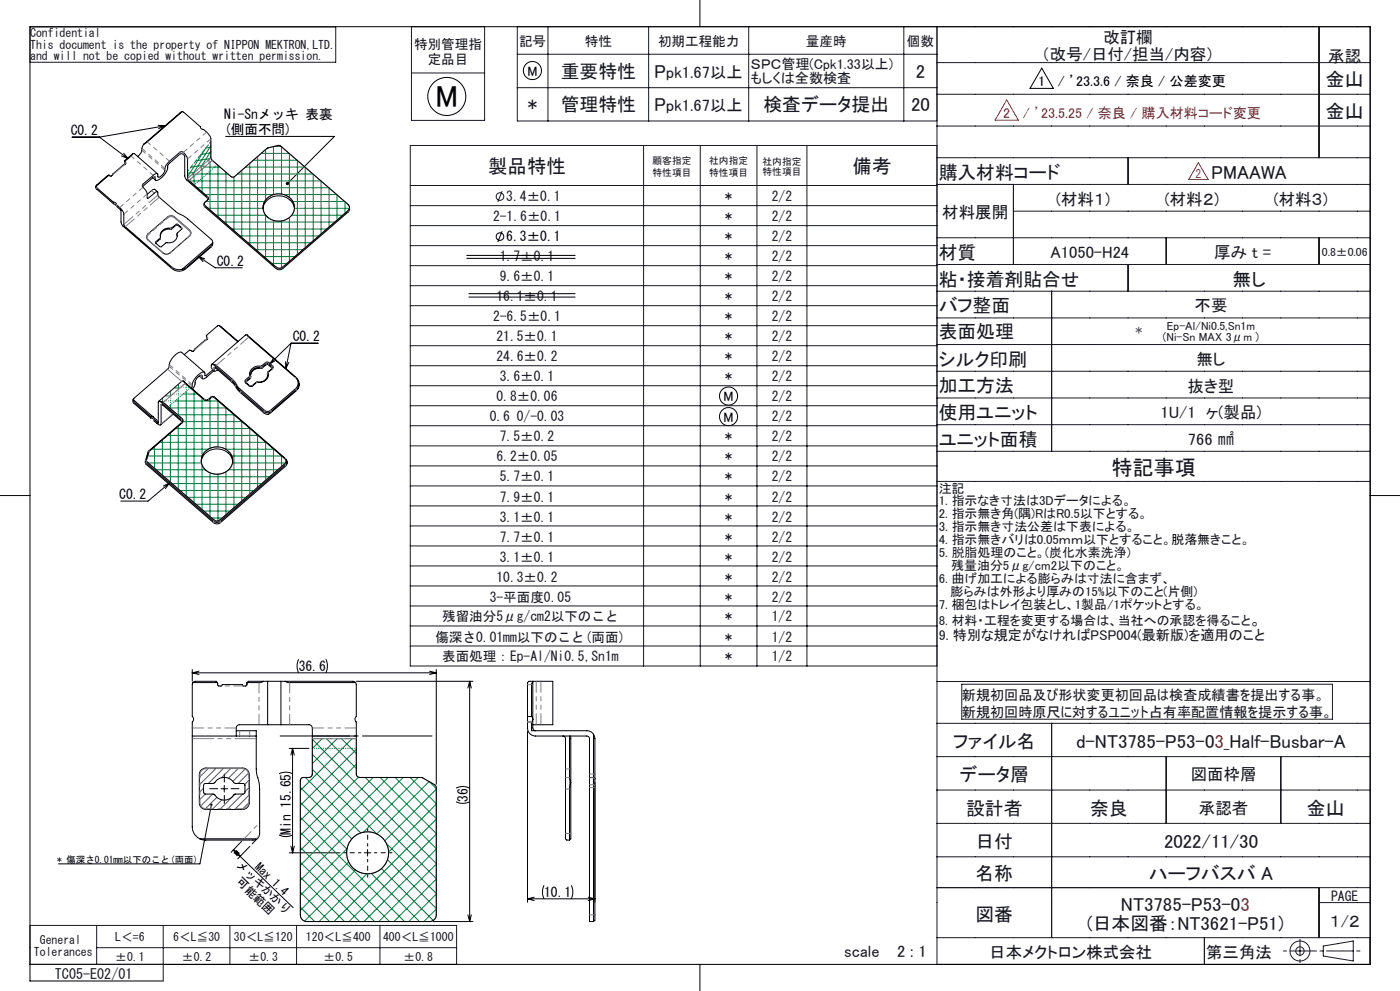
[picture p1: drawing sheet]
<svg xmlns="http://www.w3.org/2000/svg" width="420mm" height="297mm" viewBox="0 0 420 297" stroke-linecap="round" stroke-linejoin="round" font-family="sans-serif">
<g fill="none" stroke="#191924" stroke-width=".3">
<path d="M9 8.1h91.7v10.6h-91.7zM123.4 8h22v28.1h-22zM155.2 16.3h125.9M164.4 8v28.3M194.6 8v28.3M224.6 8v28.3M271.1 8v28.3M281.1 8v281h130v-281h-255.9v28.3h125.9M281.1 18.8h130M395.7 8v39.3M123.4 21.9h22M155.2 26.3h125.9"/>
<path d="M281.1 28.3h130M281.1 37.8h130M123.1 55.6h158M150.6 57.3l-1.3 3.2M193.1 43.6v156M210.1 43.6v156M227.1 43.6v156M242.1 43.6v156M281.1 47.3h130M281.1 55.3h130M281.1 43.6h-158v156h158M304 55.3v24"/>
<path d="M338.4 47.3v8M123.1 61.6h158M123.1 67.6h158M123.1 73.6h158M123.1 79.6h158M281.1 71.3h130M281.1 79.3h130M304 63.3h107.1M338.4 79.3v8M349.8 71.3v8M395.7 71.3v8M123.1 85.6h158"/>
<path d="M123.1 91.6h158M123.1 97.6h158M281.1 87.3h130M281.1 95.3h130M315.5 87.3v48M123.1 103.6h158M123.1 109.6h158M123.1 115.6h158M281.1 103.3h130M281.1 111.3h130M281.1 119.3h130M123.1 121.6h158"/>
<path d="M123.1 127.6h158M123.1 133.6h158M123.1 139.6h158M281.1 127.3h130M281.1 135.3h130M123.1 145.6h158M123.1 151.6h158M123.1 157.6h158M281.1 144.3h130M123.1 163.6h158M123.1 169.6h158M123.1 175.6h158"/>
<path d="M123.1 181.6h158M123.1 187.6h158M123.1 193.6h158M281.1 204.3h130M281.1 216.8h130M288.5 205.1h111.2v10.4h-111.2zM315.5 216.8v64.2M281.1 226.8h130M281.1 236.8h130M349.8 226.8v20M384.2 226.8v20M281.1 246.8h130"/>
<path d="M281.1 256.8h130M9 277.4h128v11.6h-128zM29 277.4v11.6M49 277.4v16.6M69 277.4v11.6M89 277.4v11.6M114 277.4v11.6M281.1 266h130M395.7 266v15M395.7 270.5h15.4M29 284h108M281.1 281h130"/>
<path d="M361.3 281v8M385 285h1M387 285h8M390 281.5v5M390 287.5v1M396 285h1M397 283.5l9-1.5v6l-9-1.5zM398 285h8M407 285h1M411 281v8"/>
<circle cx="150" cy="58.9" r="1.14"/>
<circle cx="390" cy="285" r="1.26"/>
<circle cx="390" cy="285" r="3"/>
</g>
<g fill="none" stroke="#000" stroke-width=".3">
<path d="M210 0v8M47.4 37.6l2.1 .1M49.5 37.7l-19.7 3.4M49.5 37.7l-1.9 .9M54.7 33.4l-10.5 9.1-1 .6M54.7 33.4l5.4 4.6M54.7 33.4l-.5 .3-11 9.4M60.1 38a.76 .76 0 0 0 .9 .8l1.6 1.5 .7 1.1v6.2l6.2 5.5 .9-.2 9.7-8.5 3.6-.8 20.7 17.7a1.21 1.21 0 0 1 0 1.8l-19.5 16.9a1.64 1.64 0 0 1-2.1 0l-21.5-18.5v-.6l1.1-1.1 .1-.6-5.9-5.2-.3-.5v-5.8l-.5-1.1a1.39 1.39 0 0 0-1.8-1l-3.6 3.2a3.4 3.4 0 0 0-1 2.6l-.6 .9a1.23 1.23 0 0 1-1.4 .7l-.1-.7a.6 .6 0 0 0-.5-.4 .6 .6 0 0 0-.6 .4l-3.4 3a.88 .88 0 0 0 .5 1.3l.8 1.1 .1 1.8 2.5-1.9 .6-.1v1l.5 .6 5.2 4.5 3.1 1.8 7.3 6.3 .3 .4 .1 .7M60.1 38v.2M312.5 20.4l3.5 6.1h-7zM21.6 41.1h8.2M28.8 55.9l5.2 4.7"/>
<path d="M28.8 55.8l.1 .8 5.1 4.5M29.8 41.1l8.6 6.5M32.7 52.5l-.4 .1-3.3 2.9-.2 .4M32.7 52.5l-3.9 3.4M33.8 52.5l-.5 .3-.6-.3M33.8 52.2v.3zM36.5 46.7l1.9 .9M37.1 45.9l1.3 1.7M37.4 48.2v.2M37.4 48.2v.5M37.4 48.4l.3 .6-.7 .4-3.2 2.8M37.4 48.4l.2 .8"/>
<path d="M39.8 46.1l-2.4 2.3M39.8 46.1h.6l6.8 6M39.8 46.1l-2.4 2.1M42.8 56l3.4-3.1 .3 .1v.6a.61 .61 0 0 0 .5 .5 .61 .61 0 0 0 .6-.2 5.7 5.7 0 0 0 2.9-4.5l3.4-3.2a.96 .96 0 0 1 1.5 .7v5.9l.2 .6 6.9 6.3M43.2 43.1l-.6 1.3a2.67 2.67 0 0 1-1.3 2.5M45.8 53.3l.8 .7M47.3 57.5l-1.1-.8-2 1.5M67.7 40.9h32.6l-14.4 14.4M79.8 59.8a4.9 4.9 0 0 1 5-1.6 4.9 4.9 0 0 1 3.5 3.9 4.8 4.8 0 0 1-3.3 4 4.8 4.8 0 0 1-5.1-1.3 3.6 3.6 0 0 1-.1-5zM85.7 55h1M85.9 54.6l.7 .7M86.3 54.5v1"/>
<path d="M34 60.6a.87 .87 0 0 1 1 .8l1.3 1.2 .7 1 .1 3.7 .4 .6 14.1 12.2a3.4 3.4 0 0 0 3.1 .6M34 61.1l.7 .3 1.6 1.6v3.5l.5 1.1 14.8 12.9a3.3 3.3 0 0 0 4.2 0l7.6-6.5 .4-.7v-.7M34 60.6v.5M44.4 70.1l5.9-5.1a1.64 1.64 0 0 1 2.1 0l4.4 3.9a1.15 1.15 0 0 1 0 1.8l-5.8 5.1a1.76 1.76 0 0 1-2.1 0l-4.5-3.9a1.21 1.21 0 0 1 0-1.8zM48.2 71.1l-.1 .5-1.4 1.2M48.7 69.1a4.1 4.1 0 0 1 2.8-.7l1.3-1.2h.5l1.2 1 .1 .3-1.4 1.3a2.65 2.65 0 0 1-3.4 3l-1.6 1.2-1.5-1.1v-.4l1.5-1.4a1.94 1.94 0 0 1 .5-2zM53.1 70.1l.1 .6M54.5 68.6l-1.2-1.1-.3-.1-1.5 1.2a3.3 3.3 0 0 0-3.3 1.7l-.1 .4M59.5 76.9l5.1 3.4h8.1M59.5 76.9l2 .7M59.5 76.9l1.4 1.5M61.2 61.1l.3 .9 21.3 18.5a1.64 1.64 0 0 0 2.1 0l19.5-16.9 .3-.5 .1-.9"/>
<path d="M63.8 72.8l-.4 .9-7.6 6.5-1.1 .5M63.8 72.8l-9.1 7.9M78.9 62.5a4.8 4.8 0 0 1 4.7-3.8 4.8 4.8 0 0 1 4.7 3.8M140 76.5h32.5M140 77.4h32.5M150.6 69.3l-1.3 3.2M65.6 97.5l-3.7 3M65.6 97.5l5.7 4.7M65.6 97.5l5.7 4.9M140.7 88h31.8M140.7 89h31.8M39.9 119.9l.2 .9 5.1 4.5"/>
<path d="M40 119.8l.1 .6 5.1 4.4M40 119.8l5.9 5.1M55.1 114.2l6.4 5.6 .7 .1 1.3-1.1 .8 .2 21.4 18.4a1.15 1.15 0 0 1 0 1.9l-19.6 16.9a1.64 1.64 0 0 1-2.1 0l-20.4-17.7 .9-3.2 9.9-8.6 .2-.4-.2-.5-6.4-5.5M55.1 114.2l.5 .7 5.6 4.9a1.23 1.23 0 0 0 1.5 0l.9-.8h.5l21.3 18.5a.95 .95 0 0 1 0 1.5l-19.5 16.9a1.29 1.29 0 0 1-1.7 0l-20.3-17.8 .9-2.8 9.8-8.6a.9 .9 0 0 0 0-1.3l-5.8-5-.8-.1M55.1 114.2h-.5l-7 6.1M58.3 104.9l-.4 .4-1.1-.4-1.5 1.4M58.3 104.7v.2M59.8 112.7l.9 .8M61.3 111.6l-6.8-6a2.76 2.76 0 0 0-2.6 1.5l-.3 .3a4.9 4.9 0 0 0-1 2.8l-10.5 9.2-.1 .4M61.9 100.5l.4 1-.8 .4-3.2 2.8M61.9 100.5l.2 1.2M61.9 101h.1"/>
<path d="M63.9 110.8l-2.2 1.8-.2-.1v-.5a.61 .61 0 0 0-.5-.6 .61 .61 0 0 0-.6 .3 5.7 5.7 0 0 0-2.9 4.5l-.1 .1M64 109.2l.7 .2 5 4.3 1 1 .6 1.3M64 109.2l5.7 5 1.5 1.9M64 109.2l-.6 .1v.9l.9 1M64.2 111.1l-2.2 1.9a.87 .87 0 0 1-1.3 .4l-.1-.7a.56 .56 0 0 0-.5-.3 .56 .56 0 0 0-.5 .5l-.2 .2a2.88 2.88 0 0 0-1 2.4l-.7 1.1M65.3 110.8a.58 .58 0 0 1-.5 .4 .58 .58 0 0 1-.6-.2l.2-.9 5.3 4.5 2.4 3.1 7.4 6.3a1.39 1.39 0 0 0 1.8-.4l7.6-6.5a2.19 2.19 0 0 0 .8-2.1M71.3 116l-.1 .1M71.3 102.2l.1 .2M71.3 102.2v.1M74.2 100.4l.4 .7 14.1 12.1a2.15 2.15 0 0 1 0 3.3l-7.6 6.5a1.41 1.41 0 0 1-1.7 0l-8.1-7M74.2 100.4l14.7 12.7a2.4 2.4 0 0 1 0 3.7l-7.6 6.5a1.64 1.64 0 0 1-2.1 0l-7.1-6.1-.9-1.1M74.2 100.4h-.5l-10.2 8.8"/>
<path d="M75.2 112.9v.4l-1.4 1.3M75.7 110.4a3.8 3.8 0 0 1 2.7-.7l1.3-1.1 .5-.1 .4 .1 1.2 1.1v.7l-1.3 1.2a2.71 2.71 0 0 1-3.5 3l-1.6 1.2-.5-.1-1.2-.9-.2-.8 1.4-1.3a2.21 2.21 0 0 1 .8-2.3zM75.8 110.9a4.1 4.1 0 0 1 2.8-.8l1.2-1.1h.7l1.2 1.3-1.4 1.2a2.63 2.63 0 0 1-3.4 3l-1.5 1.2-1.5-1-.1-.5 1.4-1.3a2.14 2.14 0 0 1 .6-2zM80.2 111.8l.1 .7M81.6 110.3l-1.4-1.1-1.6 1.2a2.88 2.88 0 0 0-3.4 2.1M82.1 107.2l-1.1 1.8M82.8 107.9l-1.8 1.1M85.7 108.4l.1 2.1M86.6 108.6l-.8 1.9M87.3 102.9h8.1M87.3 102.9l-1.5 7.6M87.3 102.9l-6.3 6.1"/>
<path d="M43.6 138.2l.2 .9 20.2 17.5a1.64 1.64 0 0 0 2.1 0l19.8-17 .2-1.2M45.2 125.3l.7 .2 .2 .5 1 .9a.7 .7 0 0 0 .5 .5 .7 .7 0 0 0 .7-.3l.1-5.9 6.1 5.3M45.2 124.8l.7 .1M45.2 124.8v.5M45.9 124.9l1.6 1.3M48 120.3h-.4l-.1 .2v6.3l-1.4-1.2-.2-.7M51.9 124.1l-3.7 3.2M60.4 138.3a4.8 4.8 0 0 1 4.7-3.8 4.8 4.8 0 0 1 4.7 3.8M61.2 135.6a4.9 4.9 0 0 1 5.1-1.5 4.9 4.9 0 0 1 3.5 3.8 4.8 4.8 0 0 1-7.7 3.3 3.8 3.8 0 0 1-.9-5.6zM0 148.5h9M50.8 144.8l-6.4 5.4h-8.2M50.8 144.8l-1.2 1.6"/>
<path d="M50.8 144.8l-1.8 .9M411 148.5h9M89.6 197.6l-.5 1.9 .5 2.1M97.8 197.6l.4 1.5-.1 1.6-.3 .9M57.7 200.7v3.5M57.7 201.6h73.2M57.7 201.6l2 .5M57.9 204.6l.8-.4h6.2l.3 .4M57.9 204.6l-.2 .4v9.7a1.27 1.27 0 0 1 0 1.8v4.1M57.9 204.6h7.3M59.7 201.2l-2 .4M65.2 204.6l.1 .7 .3 .3h.8l.3-.4h6l.1 .3 1 .1 .3-.3v-.7"/>
<path d="M70.9 219h6v1.6M79.1 204.2l-1.1 .4h-3.9M79.1 204.2h-4.6l-.4 .4M79.1 204.2h1.2M80.3 217.2h-8.4a1.25 1.25 0 0 0-1 1.8v1.6M80.3 204.2h4M80.3 217.2h4M80.3 204.2v13M84.3 217.2h8.4a1.25 1.25 0 0 1 1 1.8v1.6M84.3 204.2h1.2M84.3 204.2v13M85.5 204.2h20.4l.8 .4"/>
<path d="M85.5 204.2l1 .4h20.2M106.7 204.6l.2 .5v9.6a1.27 1.27 0 0 0 0 1.8v4.1M106.9 204.2h35M128.9 201.2l2 .4M130.9 200.7v34.4M130.9 201.6l-2 .5M140.9 204.2v72M140.9 204.2l.5 2M140.9 204.2l-.5 2M158.3 219.2v51.2M158.3 214.7v1.8a4.5 4.5 0 0 0 .3 2.9l.9 .9 1.2 .3h15.3a.78 .78 0 0 1 .8 .8v11.6M158.3 214.7h1.2"/>
<path d="M159.5 214.7a1.19 1.19 0 0 1 0 1.8v2.5h16.5a2.35 2.35 0 0 1 2 1.1M159.8 204.4v13.8l.2 .4 .7 .4M159.8 204.4l-.3 .6v9.7M159.8 204.2v.2M159.8 204.2h-1.2l-.3 .4v10.1M159.8 204.2h6v13h-6M57.7 220.6v27.2a4 4 0 0 0 2.2 3.6M57.7 220.6h13.2M60.4 230.8l.6-.5 .8-.1h11a2.05 2.05 0 0 1 2 2v8.4a2.05 2.05 0 0 1-2 2h-11a1.99 1.99 0 0 1-2-2v-8.4l.1-.8zM61.2 235l.4-.2h2.5a3.7 3.7 0 0 1 6.3-.1l2.6 .1 .5 .5v2.2l-.2 .3-.3 .2h-2.5a3.9 3.9 0 0 1-5.4 1l-.9-1h-2.6l-.4-.3-.1-2.3zM66.3 236.4h2M67.3 235.4v2"/>
<path d="M70.9 220.6h6M76.9 220.6v10.5l.9 3.7 .1 1.7v13.4l-.2 .7-.6 .8M83.7 231.9l1.9-.5 2.2 .5M86.8 224.3h5.9M87.8 224.3v31.3M87.8 224.3l.5 2M87.8 224.3l-.5 2M93.7 220.6v11.4a1.09 1.09 0 0 1-1 1h-1.6a.96 .96 0 0 0-1 1v40.2a1.99 1.99 0 0 0 2 2h36.8a2.05 2.05 0 0 0 2-2l-.1-38.5-.4-.5-3.9-2.2h-18.6a1.02 1.02 0 0 1-1-1v-11.4M93.7 220.6h13.2M136.8 236.2l1.9-.5 2.2 .5M168.8 220.6l.5 .1 .4 .5v30.2l.3 .4h.9M170.9 220.6v12.5l.2 1.3"/>
<path d="M171.1 234.4l-.2 2.1v15.3M171.1 234.4l.1 .1M171.1 220.6l.1 13.9M171.2 234.5v15.6a1.7 1.7 0 0 1-.3 1.7M176.8 233v43.2h1.2M176.8 233h1.2M178 233v43.2M178 220.1v12.9M178 220.1l.5 1.3v12M178 233l.5 .4M178.5 233.4v41.1a1.63 1.63 0 0 1-.5 1.7M178.5 235.5v.6"/>
<path d="M59.9 251.4l1.3 .4h15l.9-.4M59.9 251.4h17.2M63.4 241.2l-3.4 17.7h-42.4M70 254.7l17.9 17.3M70 254.7l1.8 1M70 254.7l1.1 1.8M70.9 254.9l1.1 1.7-1.8-1M72.5 252.1l-3.2 3.3M75 253.6l-3.7 3.8M83.7 250.2l1.9 .5 2.2-.5M86.8 255.6h15.2M87.3 253.6l.5 2"/>
<path d="M88.3 253.6l-.5 2M109.3 255.6h2M110.3 254.6v2M136.8 240.3l1.9 .5 2.2-.5M129.9 276.2h12M140.4 274.2l.5 2M141.4 274.2l-.5 2M158.3 269.4h20.2M158.3 269.4l2 .5M160.3 268.9l-2 .5M163.2 265.3l-.5 1.9 .5 2.2M171.4 265.3l.4 1.6v1l-.4 1.5"/>
<path d="M176.5 268.9l2 .5M178.5 269.4l-2 .5M9 289h402v-281h-402v286h40M210 289v8"/>
<circle cx="134" cy="28.9" r="5.7"/>
<circle cx="159.7" cy="21.1" r="2.72"/>
<circle cx="150" cy="70.9" r="1.14"/>
<circle cx="218.6" cy="118.7" r="2.71"/>
<circle cx="218.6" cy="124.9" r="2.72"/>
<circle cx="110.3" cy="255.6" r="6.3"/>
</g>
<path d="M302 29.9l3.5 6.1h-7zM359.5 48.8l2.9 5h-5.8z" fill="none" stroke="#f00" stroke-width=".3"/>
<path d="M65.3 236.4h-2.4M67.3 234.4v-2.4M67.3 238.4v2.4M69.3 236.4h2.4M77.4 251.1l-1.7 1.8" fill="none" stroke="#000" stroke-width=".3" stroke-dasharray="30.5 1.3 1.3 1.3"/>
<path d="M108.3 255.6h-5.3M110.3 253.6v-5.3M110.3 257.6v5.3M112.3 255.6h5.3" fill="none" stroke="#000" stroke-width=".3" stroke-dasharray="30.5 1.3 1.3 1.3" stroke-dashoffset="29.7"/>
<path d="M84 220.6h45.6" fill="none" stroke="#000" stroke-width=".3" stroke-dasharray="30.5 1.3 1.3 1.3" stroke-dashoffset="9.6"/>
<g fill="none" stroke="#008040" stroke-width=".3">
<path d="M56.8 54.2h39.4M57.7 52.2h1.2M58 52v1M58.2 52.7v2.8M58.3 51.6l-2 .4M58.9 52.1h9.5M59.2 56.3h39.4M60.5 49.8h1.2M60.6 50.7v6.8M60.7 49.6l-3.4 .5M61.3 50.1h4.7M61.6 58.3h20.5"/>
<path d="M61.6 44.5l-5.3 8.5M62.7 47.8v1.1M63 48.6v14.3M63.1 47.5l-4.3 .7M63.2 47.4h.1M63.3 45.4l-2.9 4.5v1M63.3 47l-.5 .8M63.3 43.7l-5.3 8.2M63.3 44.1l-1.5 .2M63.3 45.8l-3 .5M65.4 49.5v15.4M67.8 51.6v15.4"/>
<path d="M70.2 53.1v16M71.3 52.1h22.6M72.5 51v20.2M73.6 50.1h17.9M74.9 49v24.2M76 48h13.1M77.3 46.9v28.4M78.4 46h8.3M79.7 44.8v15.1M82.1 43.9v14.4M82.2 43.9h2.1M84.5 44v14.2"/>
<path d="M85.2 58.3h15.8M86.8 46v13.2M89.2 48.1v28.2M91.6 50.2v24M94 52.2v19.9M96.3 54.3v15.8M98.7 56.3v11.7M101.1 58.4v7.6M61.7 60.4h17.7M62.5 62.4h16.4M64.9 64.5h14.8M67.2 66.6h33.2"/>
<path d="M69.6 68.6h28.4M72 70.7h23.6M74.4 72.8h18.9M76.8 74.8h14.1M79.2 76.9h9.3M79.7 64.4v12.9M81.5 78.9h4.6M82.1 66v13.4M84.5 66.2v14.1M86.8 65.2v13.1M87.5 64.5h15.3M87.9 60.4h15.5"/>
<path d="M88.3 62.4h16.5M103.5 60.5v3.4M48.8 119.4v1.1M51.2 117.4v1.3l-1.5-.1M52.5 116.3h1.4M53.5 119.3v5.2M53.6 115.3v1.3M54.9 118.1h4.4M55.9 117.3v31.3M58.2 117.2v33.5M60.6 119.3v17.4M63 119.4v15"/>
<path d="M44 137.8v.5M44.3 136.7h16.3M44.5 138.7h15.9M45.5 134.6h17M46.4 133.9v6.4M47.9 132.6h31.9M48.7 131.8v10.6M50.3 130.5h27.1M50.9 122.2h17M51.1 121.4v1M51.1 129.7v14.8M52.5 120.2h13"/>
<path d="M52.6 128.4h22.4M53.3 124.3h16.9M53.5 127.7v18.8M54.9 126.4h17.7M60.6 139.4v13.3M65.4 120.1v13.8M67.7 134.6h14.5M67.8 122.2v12.5M69.6 136.7h14.9M69.7 138.7h16M70.2 124.2v28M72.5 126.3v23.8"/>
<path d="M74.9 128.3v19.8M77.3 130.4v15.6M79.7 132.5v11.5M82.1 134.5v7.4M84.5 136.6v3.2M46.9 140.8h14.7M49.2 142.9h31.7M51.6 144.9h27M54 147h22.2M56.4 149h17.4M58.8 151.1h12.6M61.2 153.2h7.8"/>
<path d="M63 141.7v13.1M63.5 155.3h3.1M65.4 142.1v14M67.8 141.4v12.9M68.6 140.8h14.7M90.1 236l15.5 15.4M91.6 233l16.6 16.6M93.7 230.6l19.3 19.3 15.7-15.7M93.7 221.6l37.2 37.2M93.7 226.1l37.2 37.2M96.6 221.4l-2.9 2.9M98 221.4l8.9 8.9"/>
<path d="M101.1 221.4l-7.4 7.4M102.4 221.4l4.5 4.4M105.6 221.4l-15.5 15.5M106.9 229.1l-16.8 16.8M106.9 224.6l-16.8 16.8M107.5 232.9l-17.4 17.5M109.6 233l21.3 21.3M112 233l-21.9 21.9M114.1 233l16.8 16.8M116.5 233l-26.4 26.4M118.5 233l12.4 12.3M121 233l-30.9 30.9"/>
<path d="M123 233l7.9 7.8M125.4 233l-16.4 16.4M128.9 234.3l2 2.1M130.9 236.5l-15.5 15.5M90.1 240.4l14 14.1M90.1 244.9l31.3 31.3M90.1 249.4l26.7 26.8M90.1 253.9l22.3 22.3M90.1 258.4l17.8 17.8M104.1 254.3l-14 14.1M104.6 258.3l-14.5 14.5M116 252.8l14.9 15"/>
<path d="M116.2 257.6l14.7 14.7M130.9 259l-17.2 17.2M130.9 254.5l-21.7 21.7M130.9 250l-26.2 26.2M130.9 245.5l-30.7 30.7M130.9 241l-14.3 14.3M90.1 262.9l13.3 13.3M90.1 267.4l8.8 8.8M90.1 271.9l4.3 4.3M106.7 260.7l-15.3 15.3M110 261.9l-14.3 14.3M111.4 261.8l14.4 14.4"/>
<path d="M114.4 260.3l15.6 15.6M130.9 272.4l-3.8 3.8M130.9 268l-8.2 8.2M130.9 263.5l-12.7 12.7"/>
</g>
<g fill="none" stroke="#00f" stroke-width=".3">
<path d="M61.1 236.2l-1.1 1.1M61.6 238l-1.6 1.6M62.4 230.4l-2.4 2.4M63.8 238l-3.5 3.5M64.7 230.4l-4.7 4.7M65.1 239l-2.1 2M66.6 239.7l-2.7 2.7M66.9 230.4l-4.4 4.4M69.1 230.4l-2.6 2.7M70.5 238l-4.4 4.4M71.4 230.4l-2.9 2.8M72.8 238l-4.4 4.4"/>
<path d="M73.5 230.5l-3.7 3.7M74.5 231.7l-3 3.1M74.6 233.9l-1.2 1.2M74.6 236.2l-1.1 1.1M74.6 238.4l-4 4M62.9 241.1l-1.3 1.3M74.6 240.7l-1.7 1.7"/>
</g>
<path d="M86 54.7a.34 .34 0 0 1 .5 .1 .34 .34 0 0 1 0 .4 .34 .34 0 0 1-.5 0l.3-.2-.4 .2zM63.2 240.9l.3-.1-.1 .4 .1-.4a.33 .33 0 0 1 .2 .5 .33 .33 0 0 1-.5 .1 .33 .33 0 0 1 0-.5z" fill="#000"/>
<g fill="none" stroke="#808080" stroke-width=".3">
<path d="M63.3 42.5v4.9l-7 6v-2M69.3 52.9l-5.6-4.9-7 6.1 5.8 5.2-.1 .4-1.2 1.2 .3 .7 21.7 18.7 .7 .1 .9-.3 19.6-17 .4-.5v-.8l-.4-.5-20.7-17.7-3.6 .8-9.7 8.5M80.2 59.4a4.9 4.9 0 0 1 8.1 2.7 4.8 4.8 0 0 1-3.1 4 4.8 4.8 0 0 1-5-1.1 3.7 3.7 0 0 1 0-5.6zM55.6 114.9l-6.6 5.7 5.6 4.8 .3 .5-.3 .8M55.6 114.9l6 5.1 .9-.2 1.1-.9 .5 .1M55.6 114.9l1.5 1.3M44.8 135.2l-.9 2.8 .1 .4M85.4 137.5l.4 .6-.4 .9M64.2 155.9l.9 .3 .8-.3M106.9 232v-10.6h-13.2l-.1 11-.4 .4-.5 .2-2 .1-.6 .8v40.5l.2 .8 .4 .5 1.2 .5h37.2l.8-.3 .6-.5 .4-1-.1-38.7-.4-.5-3.9-2.2h-18.6"/>
<circle cx="110.3" cy="255.6" r="6.3"/>
</g>
<path d="M69.3 52.9l.5 .2 .6-.2M106.9 232l.3 .7 .7 .3" fill="none" stroke="#808080" stroke-width=".3" stroke-dasharray="30.5 1.3 1.3 1.3" stroke-linecap="butt"/>
<path d="M58.2 55.4l7-6M57.1 116.2l-6.6 5.7M50.5 121.9l6.6-5.7M93.7 224.3h13.2" fill="none" stroke="#008040" stroke-width=".3" stroke-dasharray="0 .6" stroke-dashoffset=".1"/>
<path d="M77.7 204.6v12.6M86.9 217.2v-12.6" fill="none" stroke="#808080" stroke-width=".3" stroke-dasharray="6.3 1.3 1.3 1.3 1.3 1.3" stroke-dashoffset="3.2"/>
<path d="M57.7 218.2h13.2M93.7 218.2h13.2M106.9 221.4h-13.2" fill="none" stroke="#808080" stroke-width=".3" stroke-dasharray="6.3 1.3 1.3 1.3 1.3 1.3" stroke-dashoffset="2.9"/>
<path d="M73.1 205.6h-6.8M73.2 251.4l4.7-4.9" fill="none" stroke="#808080" stroke-width=".3" stroke-dasharray="6.3 1.3 1.3 1.3 1.3 1.3" stroke-dashoffset="3.4"/>
<g fill="none" stroke="#808080" stroke-width=".3" stroke-dasharray="6.3 1.3 1.3 1.3 1.3 1.3">
<path d="M29 56.7v-.5M37.4 49.3l-3.6 3.1M37.5 49.1v-.6M37.7 49v-.3M42.9 55.2v.6M44.7 59.2l-.5-.4M46.3 57.9l-.8-.8M46.5 53.1l-.1-.2M46.5 53.6l-.5-.5M53.9 46.2v-.6M55 46.2v-.6M62.3 59.4v-.4"/>
<path d="M34.9 61.7v-.5M35 61.9v-.5M44.4 70.1v.1M44.4 70.2l-.4 .8M44.4 70.2l.2 .1M44.6 72l4.4 3.8M44.6 70.3a1.06 1.06 0 0 0 0 1.7M44.6 72h-.1M46.8 72.4v.3M48 71.7v-.3M49 75.8h.1M50.3 65.1v-.1"/>
<path d="M50.4 65.3l-.1-.2M50.9 75.8h.1M51.2 68.4v.3M51.6 68.6v-.3M52.3 65.3a1.5 1.5 0 0 0-1.9 0M52.3 65.3l.1-.2M52.4 65.1l4.5 3.9M52.4 65v.1M52.4 65.1a1.67 1.67 0 0 0-2.1 0M52.8 67.5v-.3M53.1 70.4v-.3M53.4 67.2v.3"/>
<path d="M54.5 68.5v-.3M56.8 69.1l-4.5-3.8M56.8 70.8a1.06 1.06 0 0 0 0-1.7M56.8 70.8h.1M56.8 69.1l.1-.1M56.9 69v-.1M57.3 69.8l-.4-.8M61.5 62v-.5M63.4 73.7v.3M84.9 80v.4M104.4 63.5v-.4M51.6 80v.5"/>
<path d="M55.8 80.2v.3M82.8 80.4v-.4M54.5 114.3l-4.2-3.7M59.9 112.6l.8 .6M60.7 112.7l-.3-.3M61.4 119.7h-.2M61.5 111.9l.5 .5M61.9 101.8l-3.6 3.1M62 101v.6M62.2 101.2v.3M62.5 119.7h.2M63.4 110.2l.9 .8"/>
<path d="M63.5 119h-.2M64.4 119h-.2M64.4 110.1l-.1 .1M69.5 114l.2-.3M69.5 114.4v-.4M70.7 115.4v.4M72.2 117.7v-.5M73.9 114.7h-.2M73.9 114.1l-.2-.3M73.9 114.1v.3M74.9 112.8l.2 .3M75 115.6h-.2"/>
<path d="M75.1 113.1v.3M75.2 112.7l-.3-.1M75.6 115.6h.2M76.8 114.6h.2M77.2 114.6v-.1M78.2 110.1v.3M78.3 109.7l-.1 .4M78.7 110l-.3-.3M78.7 110v.3M79.9 109l-.3-.3M79.9 109.3v-.3M80.2 111.9l.3-.2"/>
<path d="M80.2 112.2v-.3M80.5 109l.2-.3M80.5 109v.3M80.6 111.5h-.2M81.6 110.5h.2M81.6 109.9l.2-.3M81.6 110.2v-.3M88.7 116.5l.2 .3M88.9 117.1v-.3M88.9 113.1l-.2 .1M40.2 120.4v.5M43.6 138l.3-.1"/>
<path d="M43.8 138.7v.4M44 138.3l-.2 .4M44.4 135.4l.3-.1M44.6 135.1l.3 .1M46.1 125.4v.5M46.2 125.6v.5M47.3 126.1l.2-.2M48.4 127.1l3.5-3.1M48.5 121.2l-.1 .1M54.4 126.7h.2M54.4 125.8l.2-.4M54.4 125.8v.4"/>
<path d="M79.2 123.8v-.5M79.4 123l-.2 .3M81.3 123.3l-.2-.3M81.3 123.6v-.3M85.7 139.3l-.2-.4M85.7 139.7v-.4M85.7 137.4l-.2 .1M64.1 156.2l.2-.4M64.1 156.6v-.4M66.2 156.2l-.2-.4M66.2 156.2v.4M159.5 216.5h-1.2"/>
<path d="M159.5 205.2h-1.2M159.6 216.2h-1.3M60 232.2h-.2M61.8 230.2v.2M61.8 230.4a1.8 1.8 0 0 0-1.8 1.8M71.9 220.6v-1.6M72.8 230.4v-.2M74.6 232.2h.2M74.6 232.2a1.8 1.8 0 0 0-1.8-1.8M74.9 220.6v-1.6M169.7 236.5h1.2M169.7 230.5h1.2"/>
<path d="M170.9 233h-1.2M170.9 230.5h.4M176.9 235.2h1.2M178.1 236h-1.2M178.1 235.2l.4 .3M178.1 233.1l.4 .4M178.1 233.1h-1.2M178.1 232h.4M178.1 232h-1.2M178.5 236h-.4M60 240.6h-.2M60 240.6a1.8 1.8 0 0 0 1.8 1.8"/>
<path d="M61.8 242.4v.2M72.8 242.4v.2M72.8 242.4a1.8 1.8 0 0 0 1.8-1.8M74.6 240.6h.2M76.9 251.4l.9-1M169.7 249.8h1.2M171.3 249.8h-.4M176.9 274.2h1.2M178.1 274.2h.4"/>
</g>
<path d="M76.9 221.4h-19.2" fill="none" stroke="#808080" stroke-width=".3" stroke-dasharray="6.3 1.3 1.3 1.3 1.3 1.3" stroke-dashoffset="-.1"/>
<path d="M60 232.2v8.4M74.6 240.6v-8.4" fill="none" stroke="#808080" stroke-width=".3" stroke-dasharray="6.3 1.3 1.3 1.3 1.3 1.3" stroke-dashoffset="5.3"/>
<path d="M72.8 230.4h-11M61.8 242.4h11" fill="none" stroke="#808080" stroke-width=".3" stroke-dasharray="6.3 1.3 1.3 1.3 1.3 1.3" stroke-dashoffset="4"/>
<path d="M63.3 42.5l-7 8.9" fill="none" stroke="#008040" stroke-width=".3" stroke-dasharray="1.3 .6" stroke-dashoffset=".7"/>
<path d="M47.8 59.1l-10.2 8.8M37.2 67.3l10.2-8.9" fill="none" stroke="#808080" stroke-width=".3" stroke-dasharray="6.3 1.3 1.3 1.3 1.3 1.3" stroke-dashoffset="2.8"/>
<path d="M44.2 58.1l-7 6.1M55 45.6l7-6M56.3 53.4l7-6M63.3 41.6l-7 6M63.7 48l-7 6.1M35.9 62.2l7-6.1" fill="none" stroke="#808080" stroke-width=".3" stroke-dasharray="6.3 1.3 1.3 1.3 1.3 1.3" stroke-dashoffset="4.9"/>
<path d="M39.3 46.7l6.7 5.8M50.9 48.3l-6.7-5.8" fill="none" stroke="#808080" stroke-width=".3" stroke-dasharray="6.3 1.3 1.3 1.3 1.3 1.3" stroke-dashoffset="5.1"/>
<path d="M44.4 70.2l5.9-5.1M50.4 65.3l-5.8 5M50.9 75.8l5.9-5" fill="none" stroke="#808080" stroke-width=".3" stroke-dasharray="6.3 1.3 1.3 1.3 1.3 1.3" stroke-dashoffset="5.7"/>
<path d="M42.6 44.5l6.9 6M42.6 45l6.9 6M50.8 109.8l6.9 6M57.7 115.2l-6.9-5.9" fill="none" stroke="#808080" stroke-width=".3" stroke-dasharray="6.3 1.3 1.3 1.3 1.3 1.3" stroke-dashoffset="5"/>
<path d="M62.9 141.6a4.6 4.6 0 0 0 6.9-4.3 4.8 4.8 0 0 0-4.9-3.4 4.8 4.8 0 0 0-4.5 4 4 4 0 0 0 2.5 3.7" fill="none" stroke="#808080" stroke-width=".3" stroke-dasharray="30.5 1.3 1.3 1.3" stroke-dashoffset="18.5" stroke-linecap="butt"/>
<path d="M55.9 117.3v-2.2M56.9 116h-2.7" fill="none" stroke="#008040" stroke-width=".3" stroke-dasharray="0 .6" stroke-dashoffset=".2"/>
<path d="M53.5 119.3v-2.6M51.1 121.4v-2.7" fill="none" stroke="#008040" stroke-width=".3" stroke-dasharray="0 .6" stroke-dashoffset="-.1"/>
<path d="M54.9 118.1h-3.1M52.5 120.2h-3" fill="none" stroke="#008040" stroke-width=".3" stroke-dasharray="0 .6"/>
<path d="M44 138.3l20.3 17.5" fill="none" stroke="#808080" stroke-width=".3" stroke-dasharray="30.5 1.3 1.3 1.3" stroke-dashoffset="19"/>
<path d="M66 155.8l19.5-16.9" fill="none" stroke="#808080" stroke-width=".3" stroke-dasharray="30.5 1.3 1.3 1.3" stroke-dashoffset="19.5"/>
<path d="M85.5 137.5l-21.3-18.5" fill="none" stroke="#808080" stroke-width=".3" stroke-dasharray="30.5 1.3 1.3 1.3" stroke-dashoffset="18.3"/>
<path d="M54.6 126.7l-9.7 8.5" fill="none" stroke="#808080" stroke-width=".3" stroke-dasharray="30.5 1.3 1.3 1.3" stroke-dashoffset="25.9"/>
<path d="M55.6 114.9l-6.6 5.7" fill="none" stroke="#808080" stroke-width=".3" stroke-dasharray="6.3 1.3 1.3 1.3 1.3 1.3" stroke-dashoffset="5.2"/>
<path d="M74.7 101l-9.8 8.5" fill="none" stroke="#808080" stroke-width=".3" stroke-dasharray="6.3 1.3 1.3 1.3 1.3 1.3" stroke-dashoffset="3.1"/>
<path d="M160.9 204.2v13M162.3 217.2v-13" fill="none" stroke="#808080" stroke-width=".3" stroke-dasharray="6.3 1.3 1.3 1.3 1.3 1.3" stroke-dashoffset="3"/>
<text font-size="9.2" x="130.7" y="32.1">M</text>
<text font-size="6.3" fill="#191924" x="333.4" y="142.4">特記事項</text>
<g font-size="5.8" fill="#191924">
<text x="146.5" y="51.9">製品特性</text>
<text x="255.8" y="51.9">備考</text>
</g>
<g font-size="5.6" fill="#191924">
<text x="168.2" y="23.3">重要特性</text>
<text x="196.4" y="23.3">P</text>
<text x="274.7" y="23.3">2</text>
<text x="397.8" y="25.9">金山</text>
<text x="158.4" y="33.3">*</text>
<text x="168.2" y="33.3">管理特性</text>
<text x="196.4" y="33.3">P</text>
<text x="229" y="33.3">検査データ提出</text>
<text x="273.3" y="33.3">20</text>
<text x="397.8" y="35.4">金山</text>
<text x="281.6" y="53.6">購入材料コード</text>
<text x="363.5" y="53.6">PMAAWA</text>
<text x="281.6" y="77.6">材質</text>
<text x="281.6" y="85.6">粘・接着剤貼合せ</text>
<text x="369.8" y="85.6">無し</text>
<text x="281.6" y="93.6">バフ整面</text>
<text x="281.6" y="101.3">表面処理</text>
<text x="281.6" y="109.6">シルク印刷</text>
<text x="281.6" y="117.6">加工方法</text>
<text x="281.6" y="125.6">使用ユニット</text>
<text x="281.6" y="133.6">ユニット面積</text>
<text x="285.9" y="224.1">ファイル名</text>
<text x="322.9" y="224.1">d-NT3785-P53-03_Half-Busbar-A</text>
<text x="287.9" y="234.1">データ層</text>
<text x="289.8" y="244.1">設計者</text>
<text x="327" y="244.1">奈良</text>
<text x="392.1" y="244.1">金山</text>
<text x="292.7" y="254.1">日付</text>
<text x="349.2" y="254.1">2022/11/30</text>
<text x="292.7" y="263.8">名称</text>
<text x="344.7" y="263.8">ハーフバスバ A</text>
<text x="292.7" y="275.9">図番</text>
<text x="336.3" y="273.1">NT3785-P53-03</text>
<text x="326.1" y="278.7">(日本図番：NT3621-P51)</text>
</g>
<g font-size="4.9" fill="#191924">
<text x="312.5" y="17.9">（改号/日付/担当/内容）</text>
<text x="331" y="13">改訂欄</text>
<text x="199.9" y="23.3">pk1.67以上</text>
<text x="398.5" y="18.6">承認</text>
<text x="199.9" y="33.3">pk1.67以上</text>
<text x="282.7" y="65.3">材料展開</text>
<text x="316.8" y="61.3">(材料１)　　　　　(材料２)　　　　　(材料３)</text>
<text x="315.2" y="77.3">A1050-H24</text>
<text x="364.3" y="77.3">厚み t =</text>
<text x="358.4" y="93.3">不要</text>
<text x="359" y="109.3">無し</text>
<text x="356.3" y="117.3">抜き型</text>
<text x="348.2" y="125.3">1U/1 ヶ(製品)</text>
<text x="356.4" y="133.3">766 ㎟</text>
<text x="375.3" y="187.3">。</text>
<text x="357.2" y="233.8">図面枠層</text>
<text x="359.7" y="243.8">承認者</text>
<text x="398.8" y="277.8">１/２</text>
<text x="253.3" y="286.9">scale</text>
<text x="269.1" y="286.9">2 : 1</text>
<text x="296.8" y="287.1">日本メクトロン株式会社</text>
<text x="361.8" y="287.1">第三角法</text>
</g>
<g font-size="4.2" fill="#191924">
<text x="225.1" y="20.7">ＳＰＣ管理(Cpk1.33以上)</text>
<text x="225.1" y="24.9">もしくは全数検査</text>
<text x="281.6" y="191.7">9. 特別な規定がなければPSP004(最新版)を適用のこと</text>
<text x="288.6" y="209.7">新規初回品及び形状変更初回品は検査成績書を提出する事。</text>
<text x="288.6" y="214.9">新規初回時原尺に対するユニット占有率配置情報を提示する事。</text>
<text x="16.5" y="293.4">TC05-E02/01</text>
</g>
<g font-size="4.2">
<text x="311.5" y="25.9">1</text>
<text x="317.3" y="25.9">/ ’23.3.6 / 奈良 / 公差変更</text>
</g>
<g font-size="4.2" fill="#f00">
<text x="301" y="35.4">2</text>
<text x="306.8" y="35.4">/ ’23.5.25 / 奈良 / 購入材料コード変更</text>
</g>
<g font-size="4.1" fill="#191924">
<text x="124.3" y="14.6">特別管理指</text>
<text x="155.7" y="13.8">記号</text>
<text x="175.4" y="13.8">特性</text>
<text x="197.4" y="13.8">初期工程能力</text>
<text x="241.8" y="13.8">量産時</text>
<text x="272.1" y="13.8">個数</text>
<text x="128.3" y="19.1">定品目</text>
<text x="151.9" y="60.4">3.4±0.1</text>
<text x="216.6" y="60.4">＊</text>
<text x="231.6" y="60.4">2/2</text>
<text x="147.9" y="66.3">2-1.6±0.1</text>
<text x="216.6" y="66.3">＊</text>
<text x="231.6" y="66.3">2/2</text>
<text x="216.6" y="72.4">＊</text>
<text x="231.6" y="72.4">2/2</text>
<text x="150" y="78.3">1.7±0.1</text>
<text x="216.6" y="78.3">＊</text>
<text x="231.6" y="78.3">2/2</text>
<text x="150" y="84.3">9.6±0.1</text>
<text x="216.6" y="84.3">＊</text>
<text x="231.6" y="84.3">2/2</text>
<text x="148.9" y="90.3">16.1±0.1</text>
<text x="216.6" y="90.3">＊</text>
<text x="231.6" y="90.3">2/2</text>
<text x="147.9" y="96.3">2-6.5±0.1</text>
<text x="216.6" y="96.3">＊</text>
<text x="231.6" y="96.3">2/2</text>
<text x="148.9" y="102.3">21.5±0.1</text>
<text x="216.6" y="102.3">＊</text>
<text x="231.6" y="102.3">2/2</text>
<text x="148.9" y="108.3">24.6±0.2</text>
<text x="216.6" y="108.3">＊</text>
<text x="231.6" y="108.3">2/2</text>
<text x="150" y="114.3">3.6±0.1</text>
<text x="216.6" y="114.3">＊</text>
<text x="231.6" y="114.3">2/2</text>
<text x="148.9" y="120.3">0.8±0.06</text>
<text x="231.6" y="120.3">2/2</text>
<text x="146.9" y="126.3">0.6 0/-0.03</text>
<text x="231.6" y="126.3">2/2</text>
<text x="150" y="132.3">7.5±0.2</text>
<text x="216.6" y="132.3">＊</text>
<text x="231.6" y="132.3">2/2</text>
<text x="148.9" y="138.3">6.2±0.05</text>
<text x="216.6" y="138.3">＊</text>
<text x="231.6" y="138.3">2/2</text>
<text x="150" y="144.3">5.7±0.1</text>
<text x="216.6" y="144.3">＊</text>
<text x="231.6" y="144.3">2/2</text>
<text x="150" y="150.3">7.9±0.1</text>
<text x="216.6" y="150.3">＊</text>
<text x="231.6" y="150.3">2/2</text>
<text x="150" y="156.3">3.1±0.1</text>
<text x="216.6" y="156.3">＊</text>
<text x="231.6" y="156.3">2/2</text>
<text x="150" y="162.3">7.7±0.1</text>
<text x="216.6" y="162.3">＊</text>
<text x="231.6" y="162.3">2/2</text>
<text x="150" y="168.3">3.1±0.1</text>
<text x="216.6" y="168.3">＊</text>
<text x="231.6" y="168.3">2/2</text>
<text x="148.9" y="174.3">10.3±0.2</text>
<text x="216.6" y="174.3">＊</text>
<text x="231.6" y="174.3">2/2</text>
<text x="146.9" y="180.3">3-平面度0.05</text>
<text x="216.6" y="180.3">＊</text>
<text x="231.6" y="180.3">2/2</text>
<text x="132.7" y="186">残留油分5μg/cm2以下のこと</text>
<text x="216.6" y="186">＊</text>
<text x="231.6" y="186">1/2</text>
<text x="130.6" y="192.3">傷深さ0.01mm以下のこと(両面)</text>
<text x="216.6" y="192.3">＊</text>
<text x="231.6" y="192.3">1/2</text>
<text x="132.7" y="198">表面処理：Ep-Al/Ni0.5,Sn1m</text>
<text x="216.6" y="198">＊</text>
<text x="231.6" y="198">1/2</text>
<text x="399.4" y="270">PAGE</text>
</g>
<g font-size="4.1">
<text x="158.3" y="22.8">M</text>
<text x="67.2" y="35.7">Ni-Snメッキ 表裏</text>
<text x="21.2" y="40.5">C0.2</text>
<text x="67.2" y="40.2">(側面不問)</text>
<text x="151.9" y="72.4">6.3±0.1</text>
<text x="65.1" y="79.6">C0.2</text>
<text x="87.8" y="102.3">C0.2</text>
<text x="217.1" y="120.3">M</text>
<text x="217.1" y="126.5">M</text>
<text x="35.8" y="149.5">C0.2</text>
<text x="89.6" y="201.1">36.6</text>
<text x="140.3" y="240.3" transform="rotate(-90 140.3 240.3)">36</text>
<text x="87.2" y="250.2" transform="rotate(-90 87.2 250.2)">Min 15.65</text>
<text x="163.2" y="268.8">10.1</text>
</g>
<text font-size="4.1" fill="#00f" x="340.7" y="100.5">*</text>
<g font-size="3.9" fill="#191924">
<text x="281.6" y="147.6">注記</text>
<text x="281.6" y="151.5">1. 指示なき寸法は3Dデータによる。</text>
<text x="281.6" y="155.4">2. 指示無き角(隅)RはR0.5以下とする。</text>
<text x="281.6" y="159.3">3. 指示無き寸法公差は下表による。</text>
<text x="281.6" y="163.1">4. 指示無きバリは0.05ｍｍ以下とすること。脱落無きこと。</text>
<text x="281.6" y="167">5. 脱脂処理のこと。(炭化水素洗浄)</text>
<text x="281.6" y="170.9">残量油分5μg/cm2以下のこと。</text>
<text x="281.6" y="174.8">6. 曲げ加工による膨らみは寸法に含まず、</text>
<text x="285.2" y="178.7">膨らみは外形より厚みの15%以下のこと(片側)</text>
<text x="281.6" y="182.5">7. 梱包はトレイ包装とし、1製品/1ポケットとする。</text>
<text x="281.6" y="187.3">8. 材料・工程を変更する場合は、当社への承認を得ること</text>
</g>
<g font-size="3.5" fill="#191924">
<text x="9.1" y="11.1">Confidential</text>
<text x="9.1" y="14.6">This document is the property of NIPPON MEKTRON,LTD.</text>
<text x="9.1" y="18.1">and will not be copied without written permission.</text>
<text x="396.5" y="76.6">0.8±0.06</text>
<text x="350.1" y="98.8">Ep-Al/Ni0.5,Sn1m</text>
<text x="348.9" y="102.3">(Ni-Sn MAX 3μm )</text>
<text x="10.2" y="286.4">Tolerances</text>
<text x="11.9" y="282.9">General</text>
<text x="34.6" y="288">±0.1</text>
<text x="34.6" y="282.2">L＜=6</text>
<text x="51.9" y="282.2">6＜L≦30</text>
<text x="54.6" y="288">±0.2</text>
<text x="70.2" y="282.2">30＜L≦120</text>
<text x="74.6" y="288">±0.3</text>
<text x="91.8" y="282.2">120＜L≦400</text>
<text x="97.1" y="288">±0.5</text>
<text x="114.9" y="282.2">400＜L≦1000</text>
<text x="121.1" y="288">±0.8</text>
</g>
<text font-size="3.5" fill="#f00" x="358.7" y="53.3">2</text>
<g font-size="3.5">
<text x="70.6" y="259.5" transform="rotate(44 70.6 259.5)">メッキかかり</text>
<text x="76.3" y="260" transform="rotate(44 76.3 260)">Max 1.4</text>
<text x="70.7" y="264.5" transform="rotate(44 70.7 264.5)">可能範囲</text>
</g>
<g font-size="2.9" fill="#191924">
<text x="195.8" y="49.1">顧客指定</text>
<text x="195.8" y="52.6">特性項目</text>
<text x="212.8" y="49.1">社内指定</text>
<text x="212.8" y="52.6">特性項目</text>
<text x="228.8" y="49.4">社内指定</text>
<text x="228.8" y="52.3">特性項目</text>
</g>
<text font-size="2.8" x="17.1" y="258.5">* 傷深さ0.01mm以下のこと(両面)</text>
</svg>
